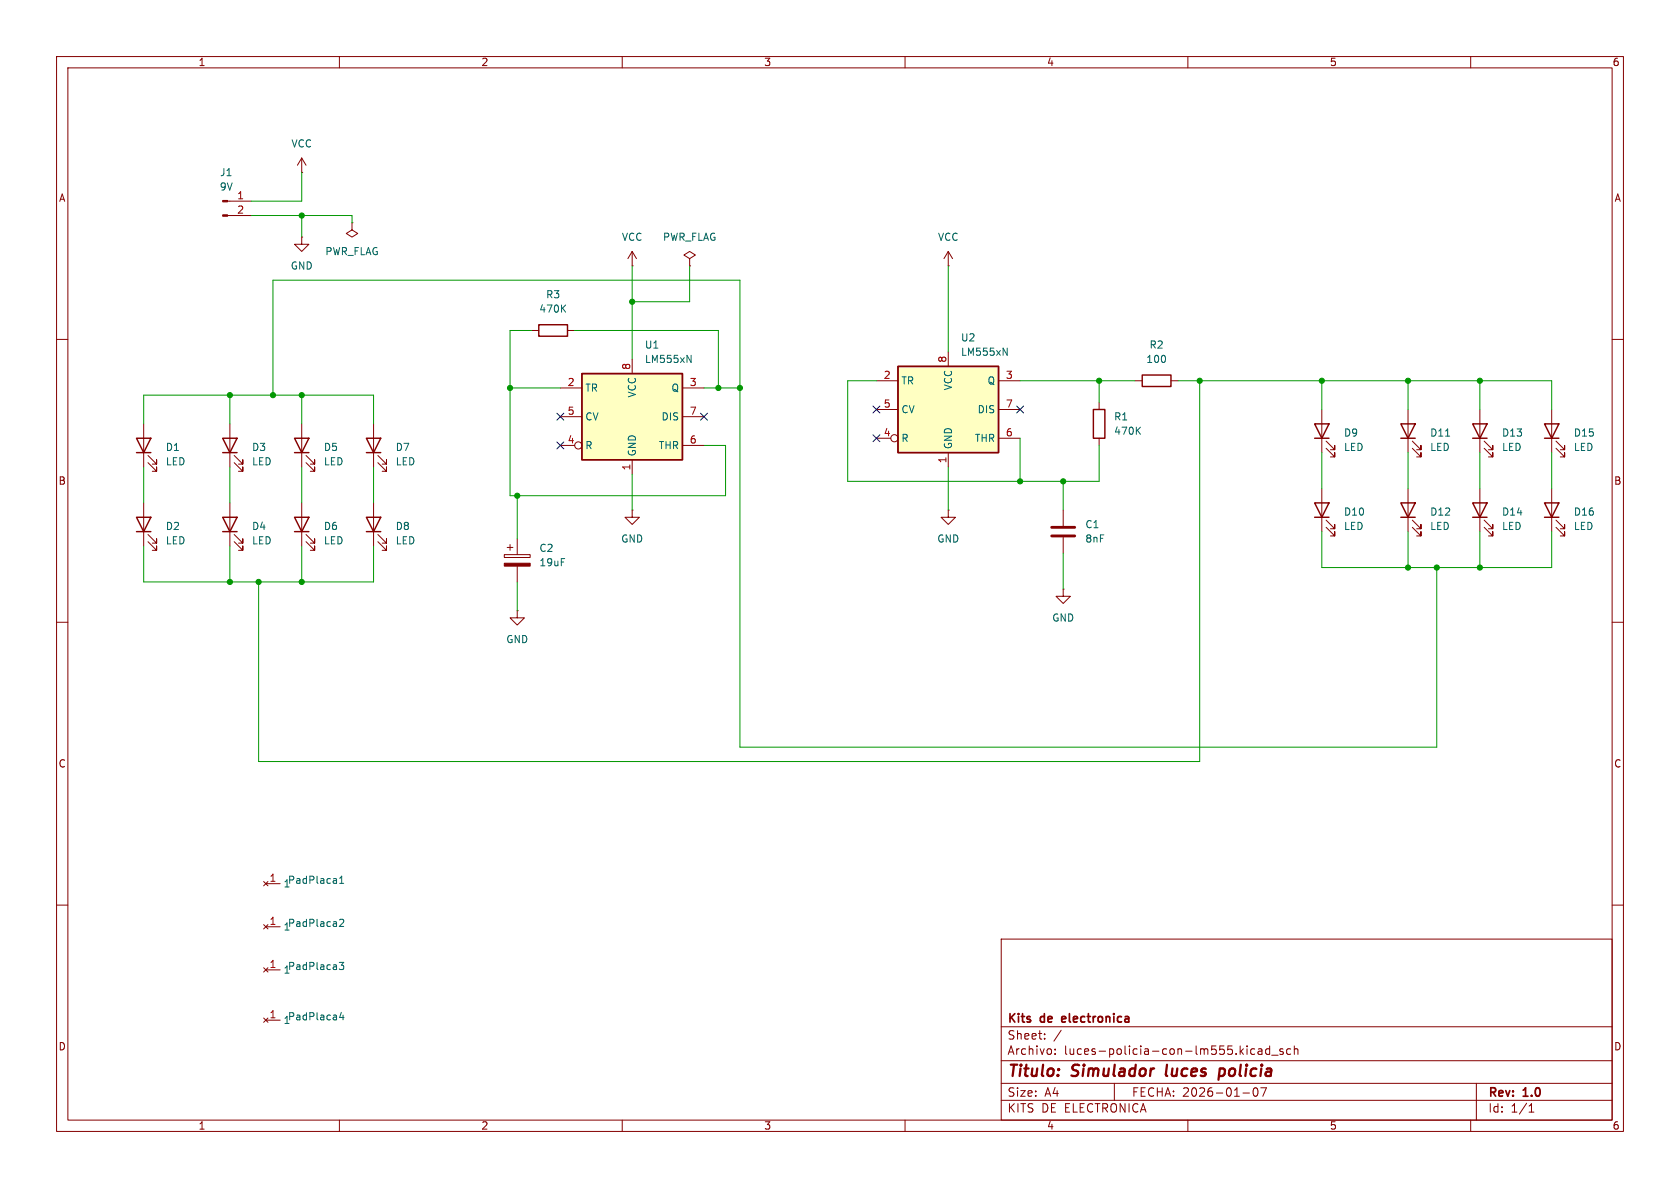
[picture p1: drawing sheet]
<svg xmlns="http://www.w3.org/2000/svg" width="297mm" height="210mm" viewBox="0 0 297 210" stroke-linecap="round" stroke-linejoin="round" font-family="sans-serif">
<g fill="none" stroke="#840000" stroke-width=".18">
<path d="M10 10h277v190h-277zM12 12h273v186h-273zM60 10v2M110 10v2M160 10v2M210 10v2M260 10v2M40.2 35.6h4.2M40.2 38.1h4.2M53.3 30.5h.1M53.3 27.9v2.6M53.3 27.9l-.7 1.3"/>
<path d="M53.3 27.9l.8 1.3M62.2 39.4v1.2l1 .7-1 .6-1-.6 1-.7M62.2 39.4h.1M53.3 41.9v1.3h1.3l-1.3 1.3-1.2-1.3h1.2M53.3 41.9h.1M94 58.4h1.2M100.3 58.4h1.3M10 60h2M25.4 74.9v7.7M40.6 74.9v7.7M53.3 74.9v7.7M66 74.9v7.7"/>
<path d="M233.7 72.4v7.6M234.4 79.2l1.6 1.6v-.8v.8h-.8M234.4 78l1.6 1.5v-.8v.8h-.8M248.9 72.4v7.6M249.7 79.2l1.5 1.6v-.8v.8h-.8M249.7 78l1.5 1.5v-.8v.8h-.8M261.6 72.4v7.6M262.4 79.2l1.5 1.6v-.8v.8h-.8M262.4 78l1.5 1.5v-.8v.8h-.8M274.3 72.4v7.6M275.1 79.2l1.5 1.6v-.8v.8h-.8M275.1 78l1.5 1.5v-.8v.8h-.8"/>
<path d="M285 60h2M25.4 88.9v7.6M26.2 95.8l1.5 1.5v-.8v.8h-.8M26.2 94.5l1.5 1.5v-.7v.7h-.8M26.2 81.8l1.5 1.5v-.7v.7h-.8M26.2 80.5l1.5 1.5v-.7v.7h-.8M40.6 88.9v7.6M41.4 95.8l1.5 1.5v-.8v.8h-.7M41.4 94.5l1.5 1.5v-.7v.7h-.7M41.4 81.8l1.5 1.5v-.7v.7h-.7M41.4 80.5l1.5 1.5v-.7v.7h-.7M53.3 88.9v7.6"/>
<path d="M54.1 81.8l1.5 1.5v-.7v.7h-.7M54.1 80.5l1.5 1.5v-.7v.7h-.7M54.1 95.8l1.5 1.5v-.8v.8h-.7M54.1 94.5l1.5 1.5v-.7v.7h-.7M66 88.9v7.6M66.8 81.8l1.5 1.5v-.7v.7h-.7M66.8 80.5l1.5 1.5v-.7v.7h-.7M66.8 95.8l1.5 1.5v-.8v.8h-.7M66.8 94.5l1.5 1.5v-.7v.7h-.7M89.2 98h4.5v.6h-4.5zM89.7 96.8h1M90.2 96.3v1"/>
<path d="M91.4 95.3v2.7M233.7 86.4v7.6M234.4 93.2l1.6 1.5v-.7v.7h-.8M234.4 91.9l1.6 1.6v-.8v.8h-.8M248.9 86.4v7.6M249.7 93.2l1.5 1.5v-.7v.7h-.8M249.7 91.9l1.5 1.6v-.8v.8h-.8M261.6 86.4v7.6M262.4 93.2l1.5 1.5v-.7v.7h-.8M262.4 91.9l1.5 1.6v-.8v.8h-.8M274.3 86.4v7.6M275.1 93.2l1.5 1.5v-.7v.7h-.8"/>
<path d="M275.1 91.9l1.5 1.6v-.8v.8h-.8M10 110h2M91.4 108v1.2h1.3l-1.3 1.3-1.2-1.3h1.2M91.4 108h.1M91.4 100.1v2.8M285 110h2M46.6 155.8l.8 .8M47 156.2h2.5M47.4 155.8l-.8 .8M10 160h2M46.6 163.4l.8 .8M46.6 171.1l.8 .7"/>
<path d="M46.6 180l.8 .7M47 163.8h2.5M47 171.5h2.5M47.4 163.4l-.8 .8M47.4 171.1l-.8 .7M47.4 180l-.8 .7M177 166h108v32h-108zM285 160h2M47 180.3h2.5M60 198v2M110 198v2M160 198v2"/>
<path d="M177 194.5h108M177 191.5h108M177 187.5h108M177 181.5h108M184.7 183.6v.1M184.7 182.8v.1M186.5 186.3v.1M186.5 185.5v.1M187.6 182.1l-1.3 2M197 191.5v3M210 198v2M219.7 193.2h1.2"/>
<path d="M220.5 184.9v.1M221.7 192.4a.81 .81 0 0 0 .3 1.4l.2-.1 .2-.5-.2-.8M221.8 185.5l-.4-.1-.3 .3v.4l.1 .2h.6M222.5 185.5h.5l.1 .9M223.1 185.8h-.5a.29 .29 0 0 0-.2 .3 .29 .29 0 0 0 .2 .3l.5-.1M223.9 192.3l-.7 1.5M224.5 185.5l-.5-.1-.3 .3v.4l.2 .2h.6M224.5 184.9v1.5M224.8 186.5h1.2M226.8 185.5l-.3-.1-.3 .2 .1 .2 .5 .2v.3h-.6M228.2 185.5l-.5-.1-.2 .3v.4l.1 .2h.6M228.8 185.5l.2-.1 .4 .1 .1 .9"/>
<path d="M228.8 184.9v1.5M260 198v2M261 191.5v6.5M270.3 196.6h.9M270.3 195.5l.4-.4v1.5"/>
</g>
<path d="M206.3 188.2l-.1 1.9M215.5 190.1l.2 .1 .6-.1M215.6 189l.2-.1 .6 .1M215.7 188.9l-.3 2" fill="none" stroke="#840000" stroke-width=".4"/>
<path d="M187.8 179.8v.8M188.4 180l-.7 .2" fill="none" stroke="#840000" stroke-width=".3"/>
<g fill="none" stroke="#840000" stroke-width=".25">
<path d="M95.2 57.4h5.1v2h-5.1zM24.1 77.5h2.6l-1.3 2.5zM39.4 77.5h2.5l-1.3 2.5zM52.1 77.5h2.5l-1.3 2.5zM64.8 77.5h2.5l-1.3 2.5zM232.4 74.9h2.5l-1.2 2.6zM232.4 77.5h2.5M247.6 74.9h2.6l-1.3 2.6zM247.6 77.5h2.6M260.3 74.9h2.6l-1.3 2.6zM260.3 77.5h2.6M273 74.9h2.6l-1.3 2.6z"/>
<path d="M273 77.5h2.6M24.1 91.4h2.6l-1.3 2.6zM24.1 94h2.6M24.1 80h2.6M39.4 91.4h2.5l-1.3 2.6zM39.4 94h2.5M39.4 80h2.5M52.1 91.4h2.5l-1.3 2.6zM52.1 94h2.5M52.1 80h2.5M64.8 91.4h2.5l-1.3 2.6zM64.8 94h2.5"/>
<path d="M64.8 80h2.5M232.4 88.9h2.5l-1.2 2.5zM232.4 91.4h2.5M247.6 88.9h2.6l-1.3 2.5zM247.6 91.4h2.6M260.3 88.9h2.6l-1.3 2.5zM260.3 91.4h2.6M273 88.9h2.6l-1.3 2.5zM273 91.4h2.6"/>
</g>
<path d="M99.5 54.5l.5 .7M100 53.9l-.7 .7M255.6 77.1h.7M60 156.2h.8M60 155.2l.4-.3v1.3M60 170.1h.8l-.5 .5 .4 .1v.6l-.2 .1-.5-.1M60 162.6l.5-.1 .3 .4-.8 .9h.8M60.3 179l-.3 .9h.8M60.6 179.4v.9" fill="none" stroke="#006464" stroke-width=".18"/>
<g fill="#840000" stroke="#840000" stroke-width=".18">
<path d="M39.4 35.4h.8v.3h-.8z"/>
<path d="M39.4 38h.8v.2h-.8z"/>
<path d="M89.2 99.6h4.5v.5h-4.5z"/>
</g>
<path d="M158.7 64.8h17.8v15.2h-17.8z" fill="#ffffc2"/>
<path d="M158.7 64.8h17.8v15.2h-17.8zM201.9 66.3h5.1v2h-5.1z" fill="none" stroke="#840000" stroke-width=".25"/>
<g fill="none" stroke="#840000" stroke-width=".18">
<path d="M154.9 67.3h3.8M154.9 72.4h3.8M154.9 77.5h2.6M167.6 62.2v2.6M176.5 67.3h3.8M176.5 72.4h3.8M176.5 77.5h3.8M200.7 67.3h1.2M207 67.3h1.3M167.6 80v2.6"/>
<circle cx="158.1" cy="77.5" r=".63"/>
</g>
<path d="M177.3 61.5l.8 1.3v-1.3" fill="none" stroke="#006464" stroke-width=".18"/>
<path d="M102.9 66h17.7v15.3h-17.7z" fill="#ffffc2"/>
<path d="M102.9 66h17.7v15.3h-17.7zM193.3 72.4h2v5.1h-2z" fill="none" stroke="#840000" stroke-width=".25"/>
<g fill="none" stroke="#840000" stroke-width=".18">
<path d="M111.8 47h.1M111.8 44.5v2.5M111.8 44.5l-.8 1.2M111.8 44.5l.7 1.2M121.9 45.7l1-.6-1-.6-1 .6 1 .6v1.3M121.9 47h.1M167.6 47h.1M167.6 44.5l-.7 1.2M167.6 44.5l.8 1.2M167.6 44.5v2.5M99.1 68.6h3.8M99.1 73.7h3.8"/>
<path d="M99.1 78.7h2.5M111.8 63.5v2.5M120.6 68.6h3.9M120.6 73.7h3.9M120.6 78.7h3.9M194.3 71.1v1.3M194.3 77.5v1.2M111.8 90.2v1.2h1.2l-1.2 1.3-1.3-1.3h1.3M111.8 90.2h.1M111.8 81.3v2.5M167.6 90.2v1.2h1.3l-1.3 1.3-1.2-1.3h1.2M167.6 90.2h.1"/>
<path d="M188 90.2v2.8M188 95v2.8M188 104.1v1.3h1.2l-1.2 1.3-1.3-1.3h1.3M188 104.1h.1"/>
<circle cx="102.2" cy="78.7" r=".63"/>
</g>
<path d="M121.5 62.8l.7 1.3v-1.3M201.1 76.1l.5 .7M201.6 75.5l-.7 .7" fill="none" stroke="#006464" stroke-width=".18"/>
<path d="M185.9 93.2h4.1M185.9 94.7h4.1" fill="none" stroke="#840000" stroke-width=".51"/>
<g fill="none" stroke="#009600" stroke-width=".18">
<path d="M44.4 38.1h17.8v1.3M53.3 30.5v5.1h-8.9M53.3 38.1v3.8M94 58.4h-3.8v29.2h38.1v-8.9h-3.8M101.6 58.4h25.4v10.2M111.8 47v16.5M121.9 47v6.3h-10.1M167.6 47v15.2M25.4 74.9v-5h40.6v5M40.6 69.9v5M48.3 69.9v-20.4h82.5v82.6h123.2v-31.8M53.3 69.9v5"/>
<path d="M90.2 68.6h8.9M124.5 68.6h6.3M154.9 67.3h-5v17.8h44.4v-6.4M180.3 67.3h20.4M180.3 77.5v7.6M194.3 67.3v3.8M208.3 67.3h66v5.1M212.1 67.3v67.3h-166.4v-31.7M233.7 67.3v5.1M248.9 67.3v5.1M261.6 67.3v5.1M25.4 96.5v6.4h40.6v-6.4"/>
<path d="M25.4 82.6v6.3M40.6 82.6v6.3M40.6 96.5v6.4M53.3 82.6v6.3M53.3 96.5v6.4M66 82.6v6.3M91.4 87.6v7.7M111.8 83.8v6.4M167.6 82.6v7.6M188 85.1v5.1M188 97.8v6.3M233.7 80v6.4"/>
<path d="M233.7 94v6.3h40.6v-6.3M248.9 80v6.4M248.9 94v6.3M261.6 80v6.4M261.6 94v6.3M274.3 80v6.4M91.4 102.9v5.1"/>
</g>
<path d="M98.5 73.1l1.2 1.2M98.5 78.1l1.2 1.2M99.7 73.1l-1.2 1.2M99.7 78.1l-1.2 1.2M123.9 73.1l1.2 1.2M125.1 73.1l-1.2 1.2M154.3 76.9l1.2 1.2M154.3 71.8l1.2 1.2M155.5 76.9l-1.2 1.2M155.5 71.8l-1.2 1.2M179.7 71.8l1.2 1.2M180.9 71.8l-1.2 1.2" fill="none" stroke="#000084" stroke-width=".18"/>
<g fill="#009600" stroke="#009600" stroke-width=".18">
<circle cx="40.6" cy="102.9" r=".46"/>
<circle cx="45.7" cy="102.9" r=".46"/>
<circle cx="53.3" cy="102.9" r=".46"/>
<circle cx="48.3" cy="69.9" r=".46"/>
<circle cx="40.6" cy="69.9" r=".46"/>
<circle cx="53.3" cy="38.1" r=".46"/>
<circle cx="248.9" cy="67.3" r=".46"/>
<circle cx="233.7" cy="67.3" r=".46"/>
<circle cx="261.6" cy="100.3" r=".46"/>
<circle cx="261.6" cy="67.3" r=".46"/>
<circle cx="254" cy="100.3" r=".46"/>
<circle cx="53.3" cy="69.9" r=".46"/>
<circle cx="90.2" cy="68.6" r=".46"/>
<circle cx="91.4" cy="87.6" r=".46"/>
<circle cx="188" cy="85.1" r=".46"/>
<circle cx="248.9" cy="100.3" r=".46"/>
<circle cx="212.1" cy="67.3" r=".46"/>
<circle cx="194.3" cy="67.3" r=".46"/>
<circle cx="180.3" cy="85.1" r=".46"/>
<circle cx="127" cy="68.6" r=".46"/>
<circle cx="130.8" cy="68.6" r=".46"/>
<circle cx="111.8" cy="53.3" r=".46"/>
</g>
<g font-size="2.8" fill="#840000">
<text x="178" y="190.9">Titulo:</text>
<text x="189.6" y="190.9">Simulador</text>
<text x="206.9" y="190.9">luces</text>
<text x="217.2" y="190.9">policia</text>
</g>
<g font-size="2.1" fill="#840000">
<text x="178" y="184">Sheet:</text>
<text x="178" y="181.2">Kits</text>
<text x="184" y="181.2">de</text>
<text x="188.4" y="181.2">electronica</text>
<text x="178" y="186.7">Archivo:</text>
<text x="188.1" y="186.7">luces-policia-con-lm555.kicad_sch</text>
<text x="178" y="196.9">KITS DE ELECTRONICA</text>
<text x="178" y="194.1">Size:</text>
<text x="184.7" y="194.1">A4</text>
<text x="200" y="194.1">FECHA: 2026-01-07</text>
<text x="263" y="194.3">Rev:</text>
<text x="263" y="196.9">Id:</text>
<text x="267.1" y="196.9">1/1</text>
<text x="269.4" y="194.3">1.0</text>
</g>
<g font-size="1.8" fill="#840000">
<text x="35" y="11.9">1</text>
<text x="85" y="11.9">2</text>
<text x="135" y="11.9">3</text>
<text x="185" y="11.9">4</text>
<text x="235" y="11.9">5</text>
<text x="285" y="11.9">6</text>
<text x="10.3" y="35.9">A</text>
<text x="285.3" y="35.9">A</text>
<text x="10.3" y="85.9">B</text>
<text x="285.3" y="85.9">B</text>
<text x="10.3" y="135.9">C</text>
<text x="285.3" y="135.9">C</text>
<text x="10.3" y="185.9">D</text>
<text x="285.3" y="185.9">D</text>
<text x="35" y="199.9">1</text>
<text x="85" y="199.9">2</text>
<text x="135" y="199.9">3</text>
<text x="185" y="199.9">4</text>
<text x="235" y="199.9">5</text>
<text x="285" y="199.9">6</text>
</g>
<g font-size="1.8" fill="#006464">
<text x="51.4" y="26.3">VCC</text>
<text x="38.8" y="33.9">9V</text>
<text x="38.8" y="31.3">J1</text>
<text x="51.3" y="47.9">GND</text>
<text x="57.4" y="45.3">PWR_FLAG</text>
<text x="109.8" y="42.8">VCC</text>
<text x="117.1" y="42.8">PWR_FLAG</text>
<text x="165.7" y="42.8">VCC</text>
<text x="96.4" y="52.9">R3</text>
<text x="95.2" y="55.5">470K</text>
<text x="113.9" y="61.8">U1</text>
<text x="113.9" y="64.4">LM555xN</text>
<text x="169.8" y="60.6">U2</text>
<text x="169.8" y="63.1">LM555xN</text>
<text x="202.6" y="64.4">100</text>
<text x="203.1" y="61.8">R2</text>
<text x="103.4" y="69.4">TR</text>
<text x="112.6" y="70.4" transform="rotate(-90 112.6 70.4)">VCC</text>
<text x="118.6" y="69.4">Q</text>
<text x="159.3" y="68.2">TR</text>
<text x="168.5" y="69.1" transform="rotate(-90 168.5 69.1)">VCC</text>
<text x="174.5" y="68.2">Q</text>
<text x="103.4" y="74.5">CV</text>
<text x="116.9" y="74.5">DIS</text>
<text x="159.3" y="73.3">CV</text>
<text x="172.7" y="73.3">DIS</text>
<text x="196.9" y="74.5">R1</text>
<text x="196.9" y="77.1">470K</text>
<text x="237.5" y="77.4">D9</text>
<text x="252.7" y="77.4">D11</text>
<text x="265.4" y="77.4">D13</text>
<text x="278.1" y="77.4">D15</text>
<text x="29.2" y="79.9">D1</text>
<text x="29.2" y="82.5">LED</text>
<text x="44.5" y="79.9">D3</text>
<text x="44.5" y="82.5">LED</text>
<text x="57.2" y="79.9">D5</text>
<text x="57.2" y="82.5">LED</text>
<text x="69.9" y="79.9">D7</text>
<text x="69.9" y="82.5">LED</text>
<text x="103.4" y="79.6">R</text>
<text x="112.6" y="80.8" transform="rotate(-90 112.6 80.8)">GND</text>
<text x="116.4" y="79.6">THR</text>
<text x="159.3" y="78.3">R</text>
<text x="168.5" y="79.5" transform="rotate(-90 168.5 79.5)">GND</text>
<text x="172.3" y="78.3">THR</text>
<text x="237.5" y="79.9">LED</text>
<text x="252.7" y="79.9">LED</text>
<text x="265.4" y="79.9">LED</text>
<text x="278.1" y="79.9">LED</text>
<text x="29.2" y="93.9">D2</text>
<text x="44.5" y="93.9">D4</text>
<text x="57.2" y="93.9">D6</text>
<text x="69.9" y="93.9">D8</text>
<text x="191.8" y="93.6">C1</text>
<text x="237.5" y="93.9">LED</text>
<text x="237.5" y="91.4">D10</text>
<text x="252.7" y="93.9">LED</text>
<text x="252.7" y="91.4">D12</text>
<text x="265.4" y="93.9">LED</text>
<text x="265.4" y="91.4">D14</text>
<text x="278.1" y="93.9">LED</text>
<text x="278.1" y="91.4">D16</text>
<text x="29.2" y="96.4">LED</text>
<text x="44.5" y="96.4">LED</text>
<text x="57.2" y="96.4">LED</text>
<text x="69.9" y="96.4">LED</text>
<text x="95.3" y="97.8">C2</text>
<text x="95.3" y="100.3">19uF</text>
<text x="109.7" y="96.1">GND</text>
<text x="165.6" y="96.1">GND</text>
<text x="191.8" y="96.1">8nF</text>
<text x="89.4" y="113.9">GND</text>
<text x="185.9" y="110.1">GND</text>
<text x="50" y="157.1">1</text>
<text x="50.8" y="156.4">PadPlaca1</text>
<text x="50" y="164.7">1</text>
<text x="50.8" y="164.1">PadPlaca2</text>
<text x="50" y="172.3">1</text>
<text x="50.8" y="171.7">PadPlaca3</text>
<text x="50" y="181.2">1</text>
<text x="50.8" y="180.6">PadPlaca4</text>
</g>
<g font-size="1.8" fill="#a90000">
<text x="41.8" y="35.3">1</text>
<text x="41.8" y="37.8">2</text>
<text x="111.5" y="65.5" transform="rotate(-90 111.5 65.5)">8</text>
<text x="167.4" y="64.2" transform="rotate(-90 167.4 64.2)">8</text>
<text x="100.3" y="68.3">2</text>
<text x="121.8" y="68.3">3</text>
<text x="156.1" y="67.1">2</text>
<text x="177.7" y="67.1">3</text>
<text x="100.3" y="73.4">5</text>
<text x="121.8" y="73.4">7</text>
<text x="156.1" y="72.1">5</text>
<text x="156.1" y="77.2">4</text>
<text x="177.7" y="72.1">7</text>
<text x="177.7" y="77.2">6</text>
<text x="100.3" y="78.5">4</text>
<text x="111.5" y="83.3" transform="rotate(-90 111.5 83.3)">1</text>
<text x="121.8" y="78.5">6</text>
<text x="167.4" y="82" transform="rotate(-90 167.4 82)">1</text>
<text x="47.6" y="156">1</text>
<text x="47.6" y="163.6">1</text>
<text x="47.6" y="171.2">1</text>
<text x="47.6" y="180.1">1</text>
</g>
</svg>
